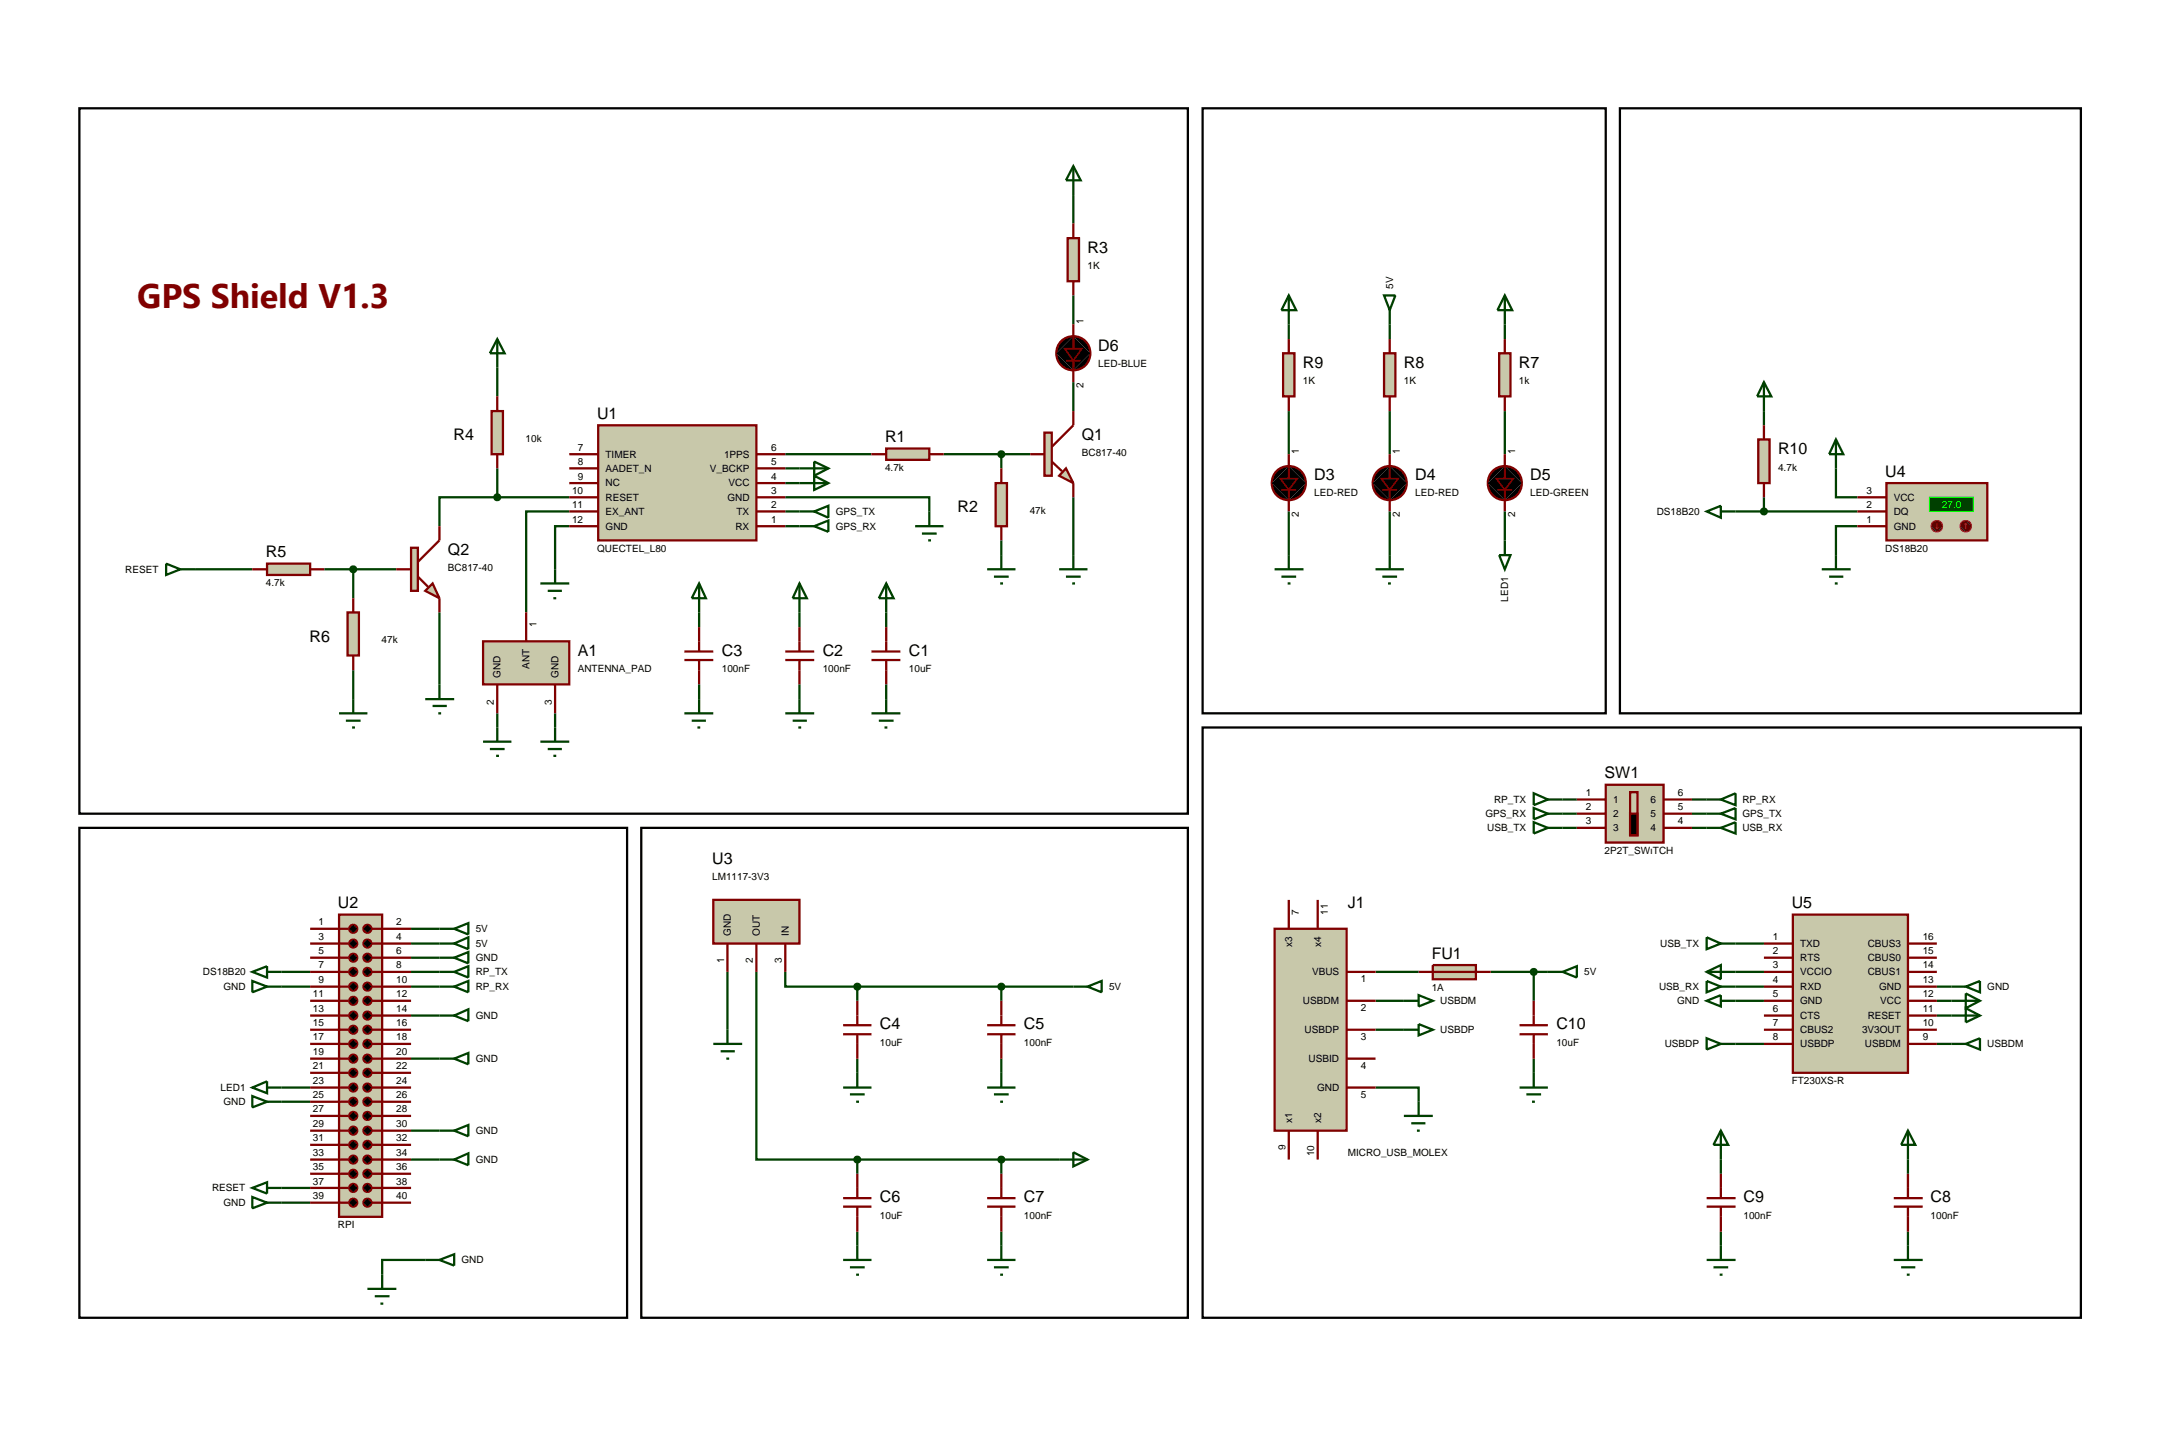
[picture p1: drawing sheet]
<svg xmlns="http://www.w3.org/2000/svg" width="384mm" height="257mm" viewBox="0 0 384 257" stroke-linecap="round" stroke-linejoin="round" font-family="sans-serif">
<g fill="none" stroke="#004000" stroke-width=".4">
<path d="M189.3 34.4v5M189.3 52.1v5.1M227.3 57.2v2.6M245.1 57.2v2.6M265.4 57.2v2.6M87.7 64.8v5.1M189.3 67.4v5.1M227.3 72.5v7.6M245.1 72.5v7.6M265.4 72.5v7.6M311.1 72.5v2.5M87.7 87.7h-10.2v5.1"/>
<path d="M87.7 82.6v5.1M87.7 87.7h12.7M100.4 92.8h-2.5v7.6M100.4 90.2h-7.6v17.8M138.5 87.7h25.4v2.5M138.5 90.2h2.5M138.5 80.1h15.2M138.5 92.8h2.5M138.5 85.2h2.5M138.5 82.6h2.5M166.4 80.1h15.3M176.6 80.1v2.5"/>
<path d="M176.6 95.3v2.6M189.3 87.7v10.2M227.3 90.2v7.7M245.1 90.2v7.7M265.4 90.2v5.1M306.1 90.2h21.5M311.1 87.7v2.5M323.8 82.6v5.1h3.8M327.6 92.8h-3.8v5.1M34.4 100.4h10.1M57.2 100.4h12.7M62.3 100.4v5.1"/>
<path d="M62.3 118.2v5.1M77.5 108v12.7M123.3 108v2.6M141 108v2.6M156.3 108v2.6M87.7 125.8v2.5M97.9 125.8v2.5M123.3 120.7v2.6M141 120.7v2.6M156.3 120.7v2.6M275.6 143.5h2.5M275.6 146h2.5"/>
<path d="M275.6 141h2.5M298.4 143.5h2.6M298.4 146h2.6M298.4 141h2.6M44.5 173l2.6 1-2.6 1zM47.1 174h7.6M49.6 171.4h5.1M72.5 163.8h7.6M72.5 166.4h7.6M72.5 168.9h7.6M72.5 174h5M72.5 179.1h7.6"/>
<path d="M72.5 171.4h5M80.1 163.8l2.5-1v2zM80.1 166.4l2.5-1.1v2.1zM80.1 168.9l2.5-1v2zM80.1 179.1l2.5-1.1v2.1zM128.3 171.4v10.2M133.4 171.4v33.1h17.8M138.5 171.4v2.6h12.7M151.2 174h38.1M151.2 174v2.5M176.6 174v2.5M242.6 171.4h7.6"/>
<path d="M242.6 176.5h5M262.9 171.4h10.1M270.5 171.4v5.1M306.1 166.4h5M306.1 174h5M306.1 171.4h5M306.1 176.5h5M341.6 174h2.6M341.6 179.1h2.6M341.6 176.5h2.6M44.5 191.8l2.6-1.1v2.1zM44.5 193.3l2.6 1-2.6 1z"/>
<path d="M47.1 191.8h7.6M47.1 194.3h7.6M72.5 186.7h7.6M72.5 199.4h7.6M80.1 186.7l2.5-1v2zM80.1 199.4l2.5-1v2zM151.2 186.7v2.5M176.6 186.7v2.5M242.6 191.8h7.6v2.5M242.6 181.6h5M270.5 186.7v2.5M306.1 184.1h5"/>
<path d="M341.6 184.1h2.6M44.5 209.5l2.6-1v2zM44.5 211.1l2.6 1-2.6 1zM47.1 209.5h7.6M47.1 212.1h7.6M72.5 204.5h7.6M80.1 204.5l2.5-1.1v2.1zM151.2 204.5h35.6M151.2 204.5v2.5M151.2 217.2v2.5M176.6 204.5v2.5M176.6 217.2v2.5"/>
<path d="M303.5 204.5v2.5M303.5 217.2v2.5M336.5 204.5v2.5M336.5 217.2v2.5M75 222.2h-7.6v2.6"/>
</g>
<path d="M59.8 161.3h7.6v53.3h-7.6z" fill="#c8c8aa" stroke="#800000" stroke-width=".4"/>
<g fill="none" stroke="#800000" stroke-width=".4">
<path d="M54.7 163.8h6.8M54.7 166.4h6.8M54.7 168.9h6.8M54.7 171.4h6.8M54.7 174h6.8M54.7 176.5h6.8M54.7 179.1h6.8M65.6 163.8h6.9M65.6 166.4h6.9M65.6 168.9h6.9M65.6 171.4h6.9M65.6 174h6.9"/>
<path d="M65.6 176.5h6.9M65.6 179.1h6.9M54.7 181.6h6.8M54.7 184.1h6.8M54.7 186.7h6.8M54.7 189.2h6.8M54.7 191.8h6.8M54.7 194.3h6.8M54.7 196.8h6.8M54.7 199.4h6.8M65.6 181.6h6.9M65.6 184.1h6.9"/>
<path d="M65.6 186.7h6.9M65.6 189.2h6.9M65.6 191.8h6.9M65.6 194.3h6.9M65.6 196.8h6.9M65.6 199.4h6.9M54.7 201.9h6.8M54.7 204.5h6.8M54.7 207h6.8M54.7 209.5h6.8M54.7 212.1h6.8M65.6 201.9h6.9"/>
<path d="M65.6 204.5h6.9M65.6 207h6.9M65.6 209.5h6.9M65.6 212.1h6.9"/>
</g>
<g fill="#000" stroke="#800000" stroke-width=".4">
<path d="M61.8 163.3l.5-.2-.7 .7zM62.3 163.1a.68 .68 0 0 1 .7 .7zM62.3 164.5l.7-.7a.68 .68 0 0 1-.7 .7zM61.6 163.8l.7 .7a.68 .68 0 0 1-.7-.7z"/>
<path d="M61.8 165.9l.5-.2-.7 .7zM62.3 165.7a.68 .68 0 0 1 .7 .7zM62.3 167.1l.7-.7a.68 .68 0 0 1-.7 .7zM61.6 166.4l.7 .7a.68 .68 0 0 1-.7-.7z"/>
<path d="M61.8 168.4l.5-.2-.7 .7zM62.3 168.2a.68 .68 0 0 1 .7 .7zM62.3 169.6l.7-.7a.68 .68 0 0 1-.7 .7zM61.6 168.9l.7 .7a.68 .68 0 0 1-.7-.7z"/>
<path d="M61.8 170.9l.5-.2-.7 .7zM62.3 170.7a.68 .68 0 0 1 .7 .7zM62.3 172.1l.7-.7a.68 .68 0 0 1-.7 .7zM61.6 171.4l.7 .7a.68 .68 0 0 1-.7-.7z"/>
<path d="M61.8 173.5l.5-.2-.7 .7zM62.3 173.3a.68 .68 0 0 1 .7 .7zM63 174a.68 .68 0 0 1-.7 .7zM61.6 174l.7 .7a.68 .68 0 0 1-.7-.7z"/>
<path d="M61.8 176l.5-.2-.7 .7zM62.3 175.8a.68 .68 0 0 1 .7 .7zM62.3 177.2l.7-.7a.68 .68 0 0 1-.7 .7zM61.6 176.5l.7 .7a.68 .68 0 0 1-.7-.7z"/>
<path d="M61.8 178.6l.5-.2-.7 .7zM62.3 178.4a.68 .68 0 0 1 .7 .7zM62.3 179.8l.7-.7a.68 .68 0 0 1-.7 .7zM61.6 179.1l.7 .7a.68 .68 0 0 1-.7-.7z"/>
<path d="M64.3 163.3l.5-.2-.7 .7zM64.8 163.1a.68 .68 0 0 1 .7 .7zM64.8 164.5l.7-.7a.68 .68 0 0 1-.7 .7zM64.1 163.8l.7 .7a.68 .68 0 0 1-.7-.7z"/>
<path d="M64.3 165.9l.5-.2-.7 .7zM64.8 165.7a.68 .68 0 0 1 .7 .7zM64.8 167.1l.7-.7a.68 .68 0 0 1-.7 .7zM64.1 166.4l.7 .7a.68 .68 0 0 1-.7-.7z"/>
<path d="M64.3 168.4l.5-.2-.7 .7zM64.8 168.2a.68 .68 0 0 1 .7 .7zM65.5 168.9a.68 .68 0 0 1-.7 .7zM64.1 168.9l.7 .7a.68 .68 0 0 1-.7-.7z"/>
<path d="M64.3 170.9l.5-.2-.7 .7zM64.8 170.7a.68 .68 0 0 1 .7 .7zM64.8 172.1l.7-.7a.68 .68 0 0 1-.7 .7zM64.1 171.4l.7 .7a.68 .68 0 0 1-.7-.7z"/>
<path d="M64.3 173.5l.5-.2-.7 .7zM64.8 173.3a.68 .68 0 0 1 .7 .7zM65.5 174a.68 .68 0 0 1-.7 .7zM64.1 174l.7 .7a.68 .68 0 0 1-.7-.7z"/>
<path d="M64.3 176l.5-.2-.7 .7zM64.8 175.8a.68 .68 0 0 1 .7 .7zM64.8 177.2l.7-.7a.68 .68 0 0 1-.7 .7zM64.1 176.5l.7 .7a.68 .68 0 0 1-.7-.7z"/>
<path d="M64.3 178.6l.5-.2-.7 .7zM64.8 178.4a.68 .68 0 0 1 .7 .7zM64.8 179.8l.7-.7a.68 .68 0 0 1-.7 .7zM64.1 179.1l.7 .7a.68 .68 0 0 1-.7-.7z"/>
<path d="M61.8 181.1l.5-.2-.7 .7zM62.3 180.9a.68 .68 0 0 1 .7 .7zM62.3 182.3l.7-.7a.68 .68 0 0 1-.7 .7zM61.6 181.6l.7 .7a.68 .68 0 0 1-.7-.7z"/>
<path d="M61.8 183.6l.5-.2-.7 .7zM62.3 183.4a.68 .68 0 0 1 .7 .7zM62.3 184.8l.7-.7a.68 .68 0 0 1-.7 .7zM61.6 184.1l.7 .7a.68 .68 0 0 1-.7-.7z"/>
<path d="M61.8 186.2l.5-.2-.7 .7zM62.3 186a.68 .68 0 0 1 .7 .7zM63 186.7a.68 .68 0 0 1-.7 .7zM61.6 186.7l.7 .7a.68 .68 0 0 1-.7-.7z"/>
<path d="M61.8 188.7l.5-.2-.7 .7zM62.3 188.5a.68 .68 0 0 1 .7 .7zM62.3 189.9l.7-.7a.68 .68 0 0 1-.7 .7zM61.6 189.2l.7 .7a.68 .68 0 0 1-.7-.7z"/>
<path d="M61.8 191.3l.5-.2-.7 .7zM62.3 191.1a.68 .68 0 0 1 .7 .7zM62.3 192.5l.7-.7a.68 .68 0 0 1-.7 .7zM61.6 191.8l.7 .7a.68 .68 0 0 1-.7-.7z"/>
<path d="M61.8 193.8l.5-.2-.7 .7zM62.3 193.6a.68 .68 0 0 1 .7 .7zM62.3 195l.7-.7a.68 .68 0 0 1-.7 .7zM61.6 194.3l.7 .7a.68 .68 0 0 1-.7-.7z"/>
<path d="M61.8 196.3l.5-.2-.7 .7zM62.3 196.1a.68 .68 0 0 1 .7 .7zM62.3 197.5l.7-.7a.68 .68 0 0 1-.7 .7zM61.6 196.8l.7 .7a.68 .68 0 0 1-.7-.7z"/>
<path d="M61.8 198.9l.5-.2-.7 .7zM62.3 198.7a.68 .68 0 0 1 .7 .7zM63 199.4a.68 .68 0 0 1-.7 .7zM61.6 199.4l.7 .7a.68 .68 0 0 1-.7-.7z"/>
<path d="M64.3 181.1l.5-.2-.7 .7zM64.8 180.9a.68 .68 0 0 1 .7 .7zM64.8 182.3l.7-.7a.68 .68 0 0 1-.7 .7zM64.1 181.6l.7 .7a.68 .68 0 0 1-.7-.7z"/>
<path d="M64.3 183.6l.5-.2-.7 .7zM64.8 183.4a.68 .68 0 0 1 .7 .7zM64.8 184.8l.7-.7a.68 .68 0 0 1-.7 .7zM64.1 184.1l.7 .7a.68 .68 0 0 1-.7-.7z"/>
<path d="M64.3 186.2l.5-.2-.7 .7zM64.8 186a.68 .68 0 0 1 .7 .7zM65.5 186.7a.68 .68 0 0 1-.7 .7zM64.1 186.7l.7 .7a.68 .68 0 0 1-.7-.7z"/>
<path d="M64.3 188.7l.5-.2-.7 .7zM64.8 188.5a.68 .68 0 0 1 .7 .7zM64.8 189.9l.7-.7a.68 .68 0 0 1-.7 .7zM64.1 189.2l.7 .7a.68 .68 0 0 1-.7-.7z"/>
<path d="M64.3 191.3l.5-.2-.7 .7zM64.8 191.1a.68 .68 0 0 1 .7 .7zM64.8 192.5l.7-.7a.68 .68 0 0 1-.7 .7zM64.1 191.8l.7 .7a.68 .68 0 0 1-.7-.7z"/>
<path d="M64.3 193.8l.5-.2-.7 .7zM64.8 193.6a.68 .68 0 0 1 .7 .7zM65.5 194.3a.68 .68 0 0 1-.7 .7zM64.1 194.3l.7 .7a.68 .68 0 0 1-.7-.7z"/>
<path d="M64.3 196.3l.5-.2-.7 .7zM64.8 196.1a.68 .68 0 0 1 .7 .7zM64.8 197.5l.7-.7a.68 .68 0 0 1-.7 .7zM64.1 196.8l.7 .7a.68 .68 0 0 1-.7-.7z"/>
<path d="M64.3 198.9l.5-.2-.7 .7zM64.8 198.7a.68 .68 0 0 1 .7 .7zM65.5 199.4a.68 .68 0 0 1-.7 .7zM64.1 199.4l.7 .7a.68 .68 0 0 1-.7-.7z"/>
<path d="M61.8 201.4l.5-.2-.7 .7zM62.3 201.2a.68 .68 0 0 1 .7 .7zM62.3 202.6l.7-.7a.68 .68 0 0 1-.7 .7zM61.6 201.9l.7 .7a.68 .68 0 0 1-.7-.7z"/>
<path d="M61.8 204l.5-.2-.7 .7zM62.3 203.8a.68 .68 0 0 1 .7 .7zM62.3 205.2l.7-.7a.68 .68 0 0 1-.7 .7zM61.6 204.5l.7 .7a.68 .68 0 0 1-.7-.7z"/>
<path d="M61.8 206.5l.5-.2-.7 .7zM62.3 206.3a.68 .68 0 0 1 .7 .7zM62.3 207.7l.7-.7a.68 .68 0 0 1-.7 .7zM61.6 207l.7 .7a.68 .68 0 0 1-.7-.7z"/>
<path d="M61.8 209l.5-.2-.7 .7zM62.3 208.8a.68 .68 0 0 1 .7 .7zM62.3 210.2l.7-.7a.68 .68 0 0 1-.7 .7zM61.6 209.5l.7 .7a.68 .68 0 0 1-.7-.7z"/>
<path d="M61.8 211.6l.5-.2-.7 .7zM62.3 211.4a.68 .68 0 0 1 .7 .7zM63 212.1a.68 .68 0 0 1-.7 .7zM61.6 212.1l.7 .7a.68 .68 0 0 1-.7-.7z"/>
<path d="M64.3 201.4l.5-.2-.7 .7zM64.8 201.2a.68 .68 0 0 1 .7 .7zM64.8 202.6l.7-.7a.68 .68 0 0 1-.7 .7zM64.1 201.9l.7 .7a.68 .68 0 0 1-.7-.7z"/>
<path d="M64.3 204l.5-.2-.7 .7zM64.8 203.8a.68 .68 0 0 1 .7 .7zM64.8 205.2l.7-.7a.68 .68 0 0 1-.7 .7zM64.1 204.5l.7 .7a.68 .68 0 0 1-.7-.7z"/>
<path d="M64.3 206.5l.5-.2-.7 .7zM64.8 206.3a.68 .68 0 0 1 .7 .7zM65.5 207a.68 .68 0 0 1-.7 .7zM64.1 207l.7 .7a.68 .68 0 0 1-.7-.7z"/>
<path d="M64.3 209l.5-.2-.7 .7zM64.8 208.8a.68 .68 0 0 1 .7 .7zM64.8 210.2l.7-.7a.68 .68 0 0 1-.7 .7zM64.1 209.5l.7 .7a.68 .68 0 0 1-.7-.7z"/>
<path d="M64.3 211.6l.5-.2-.7 .7zM64.8 211.4a.68 .68 0 0 1 .7 .7zM65.5 212.1a.68 .68 0 0 1-.7 .7zM64.1 212.1l.7 .7a.68 .68 0 0 1-.7-.7z"/>
</g>
<g fill="#000">
<path d="M62.3 163.1l.7 .7-.7 .7-.7-.7zM62.3 165.7l.7 .7-.7 .7-.7-.7zM62.3 168.2l.7 .7-.7 .7-.7-.7zM62.3 170.7l.7 .7-.7 .7-.7-.7zM61.6 174l.7-.7 .7 .7-.7 .7zM61.6 176.5l.7-.7 .7 .7-.7 .7zM62.3 178.4l.7 .7-.7 .7-.7-.7zM64.8 163.1l.7 .7-.7 .7-.7-.7zM64.8 165.7l.7 .7-.7 .7-.7-.7zM64.8 168.2l.7 .7-.7 .7-.7-.7zM64.8 170.7l.7 .7-.7 .7-.7-.7zM64.8 173.3l.7 .7-.7 .7-.7-.7z"/>
<path d="M64.8 175.8l.7 .7-.7 .7-.7-.7zM64.8 178.4l.7 .7-.7 .7-.7-.7zM62.3 180.9l.7 .7-.7 .7-.7-.7zM62.3 183.4l.7 .7-.7 .7-.7-.7zM61.6 186.7l.7-.7 .7 .7-.7 .7zM61.6 189.2l.7-.7 .7 .7-.7 .7zM62.3 191.1l.7 .7-.7 .7-.7-.7zM62.3 193.6l.7 .7-.7 .7-.7-.7zM61.6 196.8l.7-.7 .7 .7-.7 .7zM61.6 199.4l.7-.7 .7 .7-.7 .7zM64.8 180.9l.7 .7-.7 .7-.7-.7zM64.8 183.4l.7 .7-.7 .7-.7-.7z"/>
<path d="M64.8 186l.7 .7-.7 .7-.7-.7zM64.8 188.5l.7 .7-.7 .7-.7-.7zM64.8 191.1l.7 .7-.7 .7-.7-.7zM64.8 193.6l.7 .7-.7 .7-.7-.7zM64.8 196.1l.7 .7-.7 .7-.7-.7zM64.8 198.7l.7 .7-.7 .7-.7-.7zM61.6 201.9l.7-.7 .7 .7-.7 .7zM61.6 204.5l.7-.7 .7 .7-.7 .7zM62.3 206.3l.7 .7-.7 .7-.7-.7zM61.6 209.5l.7-.7 .7 .7-.7 .7zM61.6 212.1l.7-.7 .7 .7-.7 .7zM64.8 201.2l.7 .7-.7 .7-.7-.7z"/>
<path d="M64.8 203.8l.7 .7-.7 .7-.7-.7zM64.8 206.3l.7 .7-.7 .7-.7-.7zM64.8 208.8l.7 .7-.7 .7-.7-.7zM64.8 211.4l.7 .7-.7 .7-.7-.7z"/>
</g>
<path d="M14 146h96.6v86.4h-96.6z" fill="none" stroke="#000" stroke-width=".4"/>
<path d="M77.5 171.4h2.6M77.5 174h2.6M80.1 171.4l2.5-1v2zM80.1 174l2.5-1v2z" fill="none" stroke="#004000" stroke-width=".4"/>
<path d="M125.8 158.7h15.2v7.7h-15.2z" fill="#c8c8aa" stroke="#800000" stroke-width=".4"/>
<path d="M128.3 166.4v5M133.4 166.4v5M138.5 166.4v5M176.6 176.5v4.3M174.1 180.8h5M174.1 182.4h5M176.6 182.4v4.3" fill="none" stroke="#800000" stroke-width=".4"/>
<g fill="none" stroke="#004000" stroke-width=".4">
<path d="M125.8 184.1h5.1M127.1 185.4h2.5M128.1 186.7h.5M128.3 181.6v2.5M148.7 191.8h5M149.9 193h2.6M151 194.3h.5M151.2 189.2v2.6M174.1 191.8h5M175.3 193h2.6M176.4 194.3h.5M176.6 189.2v2.6"/>
<path d="M151.2 219.7v2.5M176.6 219.7v2.5M148.7 222.2h5M149.9 223.5h2.6M151 224.8h.5M174.1 222.2h5M175.3 223.5h2.6M176.4 224.8h.5"/>
</g>
<path d="M14 19.1h195.5v124.4h-195.5zM113.1 146h96.4v86.4h-96.4z" fill="none" stroke="#000" stroke-width=".4"/>
<path d="M332.7 85.2h17.8v10.1h-17.8z" fill="#c8c8aa" stroke="#800000" stroke-width=".4"/>
<path d="M340.3 87.7h7.7v2.5h-7.7z" fill="#004000" stroke="#0f0" stroke-width=".2"/>
<path d="M327.6 90.2h5.1M327.6 87.7h5.1M327.6 92.8h5.1" fill="none" stroke="#800000" stroke-width=".4"/>
<path d="M346 92.1l.7-.3-1 1zM346.7 91.8a.94 .94 0 0 1 1 1zM347.7 92.8a.94 .94 0 0 1-1 1zM345.7 92.8l1 1a.94 .94 0 0 1-1-1z" fill="#400000" stroke="#f00" stroke-width=".2"/>
<path d="M346.7 91.8l1 1-1 1-1-1z" fill="#400000"/>
<path d="M346.7 92.3l-.3 .2M346.7 92.3l.2 .2M346.7 92.3v1" fill="none" stroke="#f00" stroke-width=".2"/>
<path d="M340.9 92.1l.7-.3-1 1zM341.6 91.8a.94 .94 0 0 1 1 1zM341.6 93.8l1-1a.94 .94 0 0 1-1 1zM340.6 92.8l1 1a.94 .94 0 0 1-1-1z" fill="#400000" stroke="#f00" stroke-width=".2"/>
<path d="M340.6 92.8l1-1 1 1-1 1z" fill="#400000"/>
<path d="M341.4 93l.2 .3M341.6 92.3v1M341.9 93l-.3 .3" fill="none" stroke="#f00" stroke-width=".2"/>
<path d="M224.9 83.3a2.97 2.97 0 0 1 2.4-1.1l-3 3 .1-.7zM227.3 82.2a2.95 2.95 0 0 1 3 3zM230.3 85.2a2.95 2.95 0 0 1-3 3zM224.3 85.2l3 3a2.95 2.95 0 0 1-3-3z" fill="#000" stroke="#800000" stroke-width=".4"/>
<path d="M224.3 85.2l3-3 3 3-3 3z" fill="#000"/>
<path d="M226 86.4h2.6" fill="none" stroke="#800000" stroke-width=".3"/>
<path d="M227.3 80.1v4.3M227.3 86.4v3.8" fill="none" stroke="#800000" stroke-width=".4"/>
<path d="M225.8 84.4h3l-1.5 2z" fill="#000" stroke="#800000" stroke-width=".3"/>
<path d="M226.3 62.3h2v7.6h-2z" fill="#c8c8aa" stroke="#800000" stroke-width=".4"/>
<path d="M227.3 59.8v2.5M227.3 69.9v2.6M245.1 80.1v4.3M245.1 86.4v3.8" fill="none" stroke="#800000" stroke-width=".4"/>
<path d="M243.2 82.8l1.2-.5 .7-.1-3 3a2.97 2.97 0 0 1 1.1-2.4zM245.1 82.2a2.95 2.95 0 0 1 3 3zM245.1 88.2l3-3a2.95 2.95 0 0 1-3 3zM242.1 85.2l3 3a2.95 2.95 0 0 1-3-3z" fill="#000" stroke="#800000" stroke-width=".4"/>
<path d="M245.1 82.2l3 3-3 3-3-3z" fill="#000"/>
<path d="M243.8 86.4h2.6" fill="none" stroke="#800000" stroke-width=".3"/>
<path d="M243.6 84.4h3l-1.5 2z" fill="#000" stroke="#800000" stroke-width=".3"/>
<path d="M244.1 62.3h2v7.6h-2z" fill="#c8c8aa" stroke="#800000" stroke-width=".4"/>
<path d="M245.1 59.8v2.5M245.1 69.9v2.6M265.4 80.1v4.3M265.4 86.4v3.8" fill="none" stroke="#800000" stroke-width=".4"/>
<path d="M263 83.3a2.97 2.97 0 0 1 2.4-1.1l-3 3 .1-.7zM265.4 82.2a2.95 2.95 0 0 1 3 3zM268.4 85.2a2.95 2.95 0 0 1-3 3zM262.4 85.2l3 3a2.95 2.95 0 0 1-3-3z" fill="#000" stroke="#800000" stroke-width=".4"/>
<path d="M262.4 85.2l3-3 3 3-3 3z" fill="#000"/>
<path d="M264.1 86.4h2.6" fill="none" stroke="#800000" stroke-width=".3"/>
<path d="M263.9 84.4h3l-1.5 2z" fill="#000" stroke="#800000" stroke-width=".3"/>
<path d="M264.4 62.3h2v7.6h-2z" fill="#c8c8aa" stroke="#800000" stroke-width=".4"/>
<path d="M265.4 59.8v2.5M265.4 69.9v2.6" fill="none" stroke="#800000" stroke-width=".4"/>
<g fill="none" stroke="#004000" stroke-width=".4">
<path d="M244.1 52.1h2l-1 2.6zM245.1 54.7v2.5M227.3 97.9v2.5M245.1 97.9v2.5M264.4 97.9h2l-1 2.5zM265.4 95.3v2.6M323.8 97.9v2.5M224.8 100.4h5.1M226 101.7h2.6M227.1 102.9h.5M242.6 100.4h5M243.8 101.7h2.6"/>
<path d="M244.8 102.9h.5M321.3 100.4h5.1M322.6 101.7h2.5M323.6 102.9h.5"/>
</g>
<path d="M212.1 19.1h71.1v106.7h-71.1z" fill="none" stroke="#000" stroke-width=".4"/>
<path d="M310.1 77.5h2v7.7h-2z" fill="#c8c8aa" stroke="#800000" stroke-width=".4"/>
<path d="M311.1 75v2.5M311.1 85.2v2.5" fill="none" stroke="#800000" stroke-width=".4"/>
<path d="M301 90.2l2.5-1v2.1zM303.5 90.2h2.6M44.5 171.4l2.6-1v2zM47.1 171.4h2.5" fill="none" stroke="#004000" stroke-width=".4"/>
<path d="M310.7 89.9l.4-.2-.5 .5zM311.1 89.7l.3 .1 .2 .4zM311.1 90.7l.5-.5-.2 .4zM310.6 90.2l.5 .5-.4-.2z" fill="#004000" stroke="#004000" stroke-width=".4"/>
<path d="M311.1 89.7l.5 .5-.5 .5-.5-.5z" fill="#004000"/>
<path d="M285.7 19.1h81.3v106.7h-81.3z" fill="none" stroke="#000" stroke-width=".4"/>
<path d="M151.2 176.5v4.3M148.7 180.8h5M148.7 182.4h5M151.2 182.4v4.3M148.7 211.3h5M148.7 212.8h5M151.2 207v4.3M151.2 212.8v4.4M174.1 211.3h5M174.1 212.8h5M176.6 207v4.3M176.6 212.8v4.4" fill="none" stroke="#800000" stroke-width=".4"/>
<path d="M150.9 173.6l.3-.1-.5 .5zM151.2 173.5l.3 .1 .2 .4zM151.2 174.5l.5-.5-.2 .4zM150.7 174l.5 .5-.4-.2z" fill="#004000" stroke="#004000" stroke-width=".4"/>
<path d="M151.2 173.5l.5 .5-.5 .5-.5-.5z" fill="#004000"/>
<path d="M150.9 204.1l.3-.1-.5 .5zM151.2 204l.3 .1 .2 .4zM151.2 205l.5-.5-.2 .4zM150.7 204.5l.5 .5-.3-.1z" fill="#004000" stroke="#004000" stroke-width=".4"/>
<path d="M151.2 204l.5 .5-.5 .5-.5-.5z" fill="#004000"/>
<path d="M105.5 75h27.9v20.3h-27.9z" fill="#c8c8aa" stroke="#800000" stroke-width=".4"/>
<path d="M100.4 80.1h5.1M100.4 82.6h5.1M100.4 85.2h5.1M100.4 87.7h5.1M100.4 90.2h5.1M100.4 92.8h5.1M133.4 80.1h5.1M133.4 82.6h5.1M133.4 85.2h5.1M133.4 87.7h5.1M133.4 90.2h5.1M133.4 92.8h5.1" fill="none" stroke="#800000" stroke-width=".4"/>
<path d="M86.7 72.5h2v7.6h-2z" fill="#c8c8aa" stroke="#800000" stroke-width=".4"/>
<g fill="none" stroke="#800000" stroke-width=".4">
<path d="M87.7 69.9v2.6M87.7 80.1v2.5M120.7 114.9h5.1M120.7 116.4h5.1M123.3 110.6v4.3M123.3 116.4v4.3M138.5 114.9h5.1M138.5 116.4h5.1M141 110.6v4.3M141 116.4v4.3M153.7 114.9h5.1M153.7 116.4h5.1"/>
<path d="M156.3 110.6v4.3M156.3 116.4v4.3"/>
</g>
<path d="M29.3 99.4l2.5 1-2.5 1zM31.8 100.4h2.6" fill="none" stroke="#004000" stroke-width=".4"/>
<g fill="#c8c8aa" stroke="#800000" stroke-width=".4">
<path d="M75 104.2l1.3-1.3 1.2 2.6z"/>
<path d="M72.5 96.6h1.2v7.6h-1.2z"/>
</g>
<path d="M77.5 92.8v2.5l-3.8 3.8M69.9 100.4h2.6M73.7 101.7l1.8 1.8M77.5 105.5v2.5" fill="none" stroke="#800000" stroke-width=".4"/>
<path d="M87.3 87.4l.4-.2-.5 .5zM87.7 87.2l.3 .1 .2 .4zM88.2 87.7l-.1 .3-.4 .2zM87.2 87.7l.5 .5-.4-.2z" fill="#004000" stroke="#004000" stroke-width=".4"/>
<path d="M87.2 87.7l.5-.5 .5 .5-.5 .5z" fill="#004000"/>
<path d="M47.1 99.4h7.6v2h-7.6z" fill="#c8c8aa" stroke="#800000" stroke-width=".4"/>
<path d="M44.5 100.4h2.6M54.7 100.4h2.5" fill="none" stroke="#800000" stroke-width=".4"/>
<path d="M61.3 108h2v7.6h-2z" fill="#c8c8aa" stroke="#800000" stroke-width=".4"/>
<path d="M62.3 105.5v2.5M62.3 115.6v2.6" fill="none" stroke="#800000" stroke-width=".4"/>
<path d="M59.8 125.8h5M61 127.1h2.6M62.1 128.3h.5M62.3 123.3v2.5" fill="none" stroke="#004000" stroke-width=".4"/>
<g fill="#c8c8aa" stroke="#800000" stroke-width=".4">
<path d="M188 82.6l1.3 2.6-2.5-1.3z"/>
<path d="M184.2 76.3h1.3v7.6h-1.3z"/>
</g>
<path d="M189.3 72.5v2.5l-3.8 3.8M181.7 80.1h2.5M185.5 81.4l1.8 1.7M189.3 85.2v2.5" fill="none" stroke="#800000" stroke-width=".4"/>
<path d="M156.3 79.1h7.6v2h-7.6z" fill="#c8c8aa" stroke="#800000" stroke-width=".4"/>
<path d="M153.7 80.1h2.6M163.9 80.1h2.5" fill="none" stroke="#800000" stroke-width=".4"/>
<path d="M175.6 85.2h2v7.6h-2z" fill="#c8c8aa" stroke="#800000" stroke-width=".4"/>
<path d="M189.3 57.2v4.3M189.3 63.6v3.8M176.6 82.6v2.6M176.6 92.8v2.5" fill="none" stroke="#800000" stroke-width=".4"/>
<path d="M176.6 97.9v2.5M174.1 100.4h5M175.3 101.7h2.6M176.4 102.9h.5" fill="none" stroke="#004000" stroke-width=".4"/>
<path d="M186.9 60.4a2.97 2.97 0 0 1 2.4-1.1l-3 3 .1-.7zM189.3 59.3a2.95 2.95 0 0 1 3 3zM192.3 62.3a2.95 2.95 0 0 1-3 3zM186.3 62.3l3 3a2.95 2.95 0 0 1-3-3z" fill="#000" stroke="#800000" stroke-width=".4"/>
<path d="M186.3 62.3l3-3 3 3-3 3z" fill="#000"/>
<path d="M188 63.6h2.6" fill="none" stroke="#800000" stroke-width=".3"/>
<path d="M187.8 61.5h3l-1.5 2.1z" fill="#000" stroke="#800000" stroke-width=".3"/>
<path d="M188.3 42h2v7.6h-2z" fill="#c8c8aa" stroke="#800000" stroke-width=".4"/>
<path d="M189.3 39.4v2.6M189.3 49.6v2.5" fill="none" stroke="#800000" stroke-width=".4"/>
<path d="M141 92.8h2.6M141 90.2h2.6M143.6 92.8l2.5-1v2zM143.6 90.2l2.5-1v2.1zM95.3 102.9h5.1M96.6 104.2h2.5M97.6 105.5h.5M97.9 100.4v2.5" fill="none" stroke="#004000" stroke-width=".4"/>
<path d="M85.2 113.1h15.2v7.6h-15.2z" fill="#c8c8aa" stroke="#800000" stroke-width=".4"/>
<path d="M92.8 108v5.1M87.7 120.7v5.1M97.9 120.7v5.1" fill="none" stroke="#800000" stroke-width=".4"/>
<path d="M85.2 130.8h5M86.4 132.1h2.6M87.5 133.3h.5M87.7 128.3v2.5M189.3 174h2.5M191.8 174l2.5-1v2z" fill="none" stroke="#004000" stroke-width=".4"/>
<path d="M176.3 173.6l.3-.1-.5 .5zM176.6 173.5l.3 .1 .2 .4zM176.6 174.5l.5-.5-.2 .4zM176.1 174l.5 .5-.4-.2z" fill="#004000" stroke="#004000" stroke-width=".4"/>
<path d="M176.6 173.5l.5 .5-.5 .5-.5-.5z" fill="#004000"/>
<path d="M186.8 204.5h5M189.3 203.2l2.5 1.3-2.5 1.2z" fill="none" stroke="#004000" stroke-width=".4"/>
<path d="M176.3 204.1l.3-.1-.5 .5zM176.6 204l.3 .1 .2 .4zM176.6 205l.5-.5-.2 .4zM176.1 204.5l.5 .5-.3-.1z" fill="#004000" stroke="#004000" stroke-width=".4"/>
<path d="M176.6 204l.5 .5-.5 .5-.5-.5z" fill="#004000"/>
<g fill="none" stroke="#004000" stroke-width=".4">
<path d="M87.7 59.8l1.3 2.5h-2.6zM87.7 59.8v5M141 85.2h5.1M143.6 83.9l2.5 1.3-2.5 1.2zM161.4 92.8h5M162.6 94.1h2.6M163.7 95.3h.5M163.9 90.2v2.6M123.3 102.9l1.2 2.6h-2.5zM123.3 102.9v5.1M141 102.9l1.3 2.6h-2.5zM141 102.9v5.1"/>
<path d="M156.3 102.9l1.3 2.6h-2.6zM156.3 102.9v5.1M95.3 130.8h5.1M96.6 132.1h2.5M97.6 133.3h.5M97.9 128.3v2.5M120.7 125.8h5.1M122 127.1h2.5M123 128.3h.5M123.3 123.3v2.5M138.5 125.8h5.1M139.8 127.1h2.5"/>
<path d="M140.8 128.3h.5M141 123.3v2.5M153.7 125.8h5.1M155 127.1h2.6M156 128.3h.5M156.3 123.3v2.5"/>
</g>
<path d="M61.9 100.1l.4-.2-.5 .5zM62.3 99.9l.3 .1 .2 .4zM62.8 100.4l-.1 .3-.4 .2zM61.8 100.4l.5 .5-.4-.2z" fill="#004000" stroke="#004000" stroke-width=".4"/>
<path d="M61.8 100.4l.5-.5 .5 .5-.5 .5z" fill="#004000"/>
<path d="M75 123.3h5.1M76.3 124.5h2.5M77.3 125.8h.5M77.5 120.7v2.6" fill="none" stroke="#004000" stroke-width=".4"/>
<path d="M176.3 79.7l.3-.1-.5 .5zM176.6 79.6l.3 .1 .2 .4zM176.6 80.6l.5-.5-.2 .4zM176.1 80.1l.5 .5-.4-.2z" fill="#004000" stroke="#004000" stroke-width=".4"/>
<path d="M176.1 80.1l.5-.5 .5 .5-.5 .5z" fill="#004000"/>
<g fill="none" stroke="#004000" stroke-width=".4">
<path d="M189.3 29.3l1.3 2.5h-2.6zM189.3 29.3v5.1M189.3 97.9v2.5M186.8 100.4h5M188 101.7h2.6M189.1 102.9h.5M247.6 176.5h2.6M250.2 175.5l2.5 1-2.5 1zM301 176.5l2.5-1v2zM301 171.4l2.5-1.2v2.5zM301 171.4h5.1M303.5 176.5h2.6"/>
<path d="M344.2 179.1h5M346.7 177.8l2.5 1.3-2.5 1.2zM247.6 196.8h5.1M247.6 181.6h2.6M248.9 198.1h2.5M249.9 199.4h.5M250.2 180.6l2.5 1-2.5 1zM250.2 194.3v2.5M301 183.1l2.5 1-2.5 1zM303.5 184.1h2.6M344.2 184.1h2.5M346.7 184.1l2.5-1v2z"/>
<path d="M336.5 219.7v2.5M334 222.2h5.1M335.3 223.5h2.5M336.3 224.8h.5"/>
</g>
<path d="M334 211.3h5.1M334 212.8h5.1M336.5 207v4.3M336.5 212.8v4.4" fill="none" stroke="#800000" stroke-width=".4"/>
<path d="M224.8 163.8h12.7v35.6h-12.7z" fill="#c8c8aa" stroke="#800000" stroke-width=".4"/>
<g fill="none" stroke="#800000" stroke-width=".4">
<path d="M227.3 158.7v5.1M232.4 158.7v5.1M237.5 176.5h5.1M237.5 171.4h5.1M227.3 199.4v5.1M232.4 199.4v5.1M237.5 191.8h5.1M237.5 186.7h5.1M237.5 181.6h5.1M301 211.3h5.1M301 212.8h5.1M303.5 207v4.3"/>
<path d="M303.5 212.8v4.4"/>
</g>
<path d="M212.1 128.3h154.9v104.1h-154.9z" fill="none" stroke="#000" stroke-width=".4"/>
<path d="M273 171.4h2.6M275.6 171.4l2.5-1v2zM301 165.3l2.5 1.1-2.5 1zM301 173l2.5 1-2.5 1zM303.5 166.4h2.6M303.5 174h2.6M303.5 199.4l1.3 2.5h-2.6zM303.5 199.4v5.1M303.5 219.7v2.5M301 222.2h5.1M302.2 223.5h2.6M303.3 224.8h.5" fill="none" stroke="#004000" stroke-width=".4"/>
<path d="M316.2 161.3h20.3v27.9h-20.3z" fill="#c8c8aa" stroke="#800000" stroke-width=".4"/>
<g fill="none" stroke="#800000" stroke-width=".4">
<path d="M311.1 166.4h5.1M311.1 168.9h5.1M311.1 171.4h5.1M311.1 174h5.1M311.1 176.5h5.1M311.1 179.1h5.1M336.5 166.4h5.1M336.5 168.9h5.1M336.5 171.4h5.1M336.5 174h5.1M336.5 176.5h5.1M336.5 179.1h5.1"/>
<path d="M311.1 181.6h5.1M311.1 184.1h5.1M336.5 181.6h5.1M336.5 184.1h5.1"/>
</g>
<path d="M344.2 176.5h5M346.7 175.2l2.5 1.3-2.5 1.3zM336.5 199.4l1.3 2.5h-2.5zM336.5 199.4v5.1" fill="none" stroke="#004000" stroke-width=".4"/>
<path d="M252.7 170.2h7.6v2.5h-7.6z" fill="#c8c8aa" stroke="#800000" stroke-width=".4"/>
<path d="M250.2 171.4h12.7M270.5 176.5v4.3M268 180.8h5M268 182.4h5M270.5 182.4v4.3" fill="none" stroke="#800000" stroke-width=".4"/>
<g fill="none" stroke="#004000" stroke-width=".4">
<path d="M227.3 52.1l1.3 2.6h-2.6zM227.3 52.1v5.1M265.4 52.1l1.3 2.6h-2.6zM265.4 52.1v5.1M311.1 67.4l1.3 2.5h-2.5zM311.1 67.4v5.1M323.8 77.5l1.3 2.6h-2.5zM323.8 77.5v5.1M141 82.6h5.1M143.6 81.4l2.5 1.2-2.5 1.3zM344.2 174h2.5M346.7 174l2.5-1v2z"/>
<path d="M64.8 227.3h5.1M66.1 228.6h2.6M67.1 229.9h.5M67.4 224.8v2.5M75 222.2h2.5M77.5 222.2l2.6-1v2z"/>
</g>
<path d="M270.1 171.1l.4-.2-.5 .5zM270.5 170.9l.3 .1 .2 .4zM271 171.4l-.1 .3-.4 .2zM270 171.4l.5 .5-.4-.2z" fill="#004000" stroke="#004000" stroke-width=".4"/>
<path d="M270 171.4l.5-.5 .5 .5-.5 .5z" fill="#004000"/>
<path d="M268 191.8h5M269.2 193h2.6M270.2 194.3h.5M270.5 189.2v2.6" fill="none" stroke="#004000" stroke-width=".4"/>
<path d="M283.2 138.4h10.2v10.2h-10.2z" fill="#c8c8aa" stroke="#800000" stroke-width=".4"/>
<path d="M287.5 139.7h1.3v7.6h-1.3zM278.1 141h5.1M278.1 143.5h5.1M278.1 146h5.1M293.4 141h5M293.4 143.5h5M293.4 146h5" fill="none" stroke="#800000" stroke-width=".4"/>
<path d="M287.5 143.5h1.3v3.8h-1.3z" fill="#000" stroke="#800000" stroke-width=".4"/>
<path d="M270.5 139.9l2.5 1.1-2.5 1zM270.5 142.5l2.5 1-2.5 1zM270.5 145l2.5 1-2.5 1zM273 143.5h2.6M273 146h2.6M273 141h2.6M301 143.5h2.5M301 146h2.5M301 141h2.5M303.5 143.5l2.6-1v2zM303.5 146l2.6-1v2zM303.5 141l2.6-1.1v2.1z" fill="none" stroke="#004000" stroke-width=".4"/>
<text font-size="6" fill="#800000" x="24.2" y="54.4">GPS Shield V1.3</text>
<g font-size="2.8">
<text x="191.8" y="44.6">R3</text>
<text x="193.7" y="61.9">D6</text>
<text x="229.8" y="64.9">R9</text>
<text x="247.6" y="64.9">R8</text>
<text x="267.9" y="64.9">R7</text>
<text x="80" y="77.6">R4</text>
<text x="105.3" y="73.9">U1</text>
<text x="156.1" y="78">R1</text>
<text x="190.8" y="77.6">Q1</text>
<text x="313.6" y="80.1">R10</text>
<text x="231.8" y="84.7">D3</text>
<text x="249.6" y="84.7">D4</text>
<text x="269.9" y="84.7">D5</text>
<text x="332.5" y="84.1">U4</text>
<text x="168.9" y="90.3">R2</text>
<text x="46.9" y="98.3">R5</text>
<text x="79" y="97.9">Q2</text>
<text x="54.6" y="113.2">R6</text>
<text x="101.9" y="115.7">A1</text>
<text x="127.3" y="115.7">C3</text>
<text x="145.1" y="115.7">C2</text>
<text x="160.3" y="115.7">C1</text>
<text x="283" y="137.3">SW1</text>
<text x="125.6" y="152.4">U3</text>
<text x="59.6" y="160.2">U2</text>
<text x="237.7" y="160.2">J1</text>
<text x="316" y="160.2">U5</text>
<text x="252.5" y="169.1">FU1</text>
<text x="155.2" y="181.6">C4</text>
<text x="180.6" y="181.6">C5</text>
<text x="274.5" y="181.6">C10</text>
<text x="155.2" y="212.1">C6</text>
<text x="180.6" y="212.1">C7</text>
<text x="307.5" y="212.1">C9</text>
<text x="340.5" y="212.1">C8</text>
</g>
<g font-size="1.8">
<text x="191.8" y="47.4">1K</text>
<text x="245.7" y="50.9" transform="rotate(-90 245.7 50.9)">5V</text>
<text x="191.1" y="57.2" transform="rotate(-90 191.1 57.2)">1</text>
<text x="193.7" y="64.7">LED-BLUE</text>
<text x="191.1" y="68.4" transform="rotate(-90 191.1 68.4)">2</text>
<text x="229.8" y="67.7">1K</text>
<text x="247.6" y="67.7">1K</text>
<text x="267.9" y="67.7">1k</text>
<text x="92.7" y="77.9">10k</text>
<text x="101.9" y="79.5">7</text>
<text x="101.9" y="82">8</text>
<text x="106.8" y="80.7">TIMER</text>
<text x="106.8" y="83.2">AADET_N</text>
<text x="125.2" y="83.2">V_BCKP</text>
<text x="127.7" y="80.7">1PPS</text>
<text x="136" y="79.5">6</text>
<text x="136" y="82">5</text>
<text x="156.1" y="83.1">4.7k</text>
<text x="190.8" y="80.4">BC817-40</text>
<text x="229.1" y="80.1" transform="rotate(-90 229.1 80.1)">1</text>
<text x="246.9" y="80.1" transform="rotate(-90 246.9 80.1)">1</text>
<text x="267.2" y="80.1" transform="rotate(-90 267.2 80.1)">1</text>
<text x="313.6" y="83">4.7k</text>
<text x="100.9" y="87.1">10</text>
<text x="100.9" y="89.6">11</text>
<text x="101.9" y="84.6">9</text>
<text x="106.8" y="85.8">NC</text>
<text x="106.8" y="88.3">RESET</text>
<text x="128.3" y="88.3">GND</text>
<text x="128.5" y="85.8">VCC</text>
<text x="136" y="84.6">4</text>
<text x="136" y="87.1">3</text>
<text x="136" y="89.6">2</text>
<text x="231.8" y="87.5">LED-RED</text>
<text x="249.6" y="87.5">LED-RED</text>
<text x="269.9" y="87.5">LED-GREEN</text>
<text x="329.2" y="89.6">2</text>
<text x="329.2" y="87.1">3</text>
<text x="334" y="88.3">VCC</text>
<text x="100.9" y="92.2">12</text>
<text x="106.8" y="90.8">EX_ANT</text>
<text x="106.8" y="93.4">GND</text>
<text x="129.7" y="93.4">RX</text>
<text x="129.9" y="90.8">TX</text>
<text x="136" y="92.2">1</text>
<text x="147.4" y="93.4">GPS_RX</text>
<text x="147.4" y="90.8">GPS_TX</text>
<text x="181.6" y="90.6">47k</text>
<text x="229.1" y="91.2" transform="rotate(-90 229.1 91.2)">2</text>
<text x="246.9" y="91.2" transform="rotate(-90 246.9 91.2)">2</text>
<text x="267.2" y="91.2" transform="rotate(-90 267.2 91.2)">2</text>
<text x="292.2" y="90.8">DS18B20</text>
<text x="329.2" y="92.2">1</text>
<text x="334" y="90.8">DQ</text>
<text x="334" y="93.4">GND</text>
<text x="22.1" y="101">RESET</text>
<text x="79" y="100.7">BC817-40</text>
<text x="105.3" y="97.3">QUECTEL_L80</text>
<text x="332.5" y="97.3">DS18B20</text>
<text x="46.9" y="103.4">4.7k</text>
<text x="266" y="106.1" transform="rotate(-90 266 106.1)">LED1</text>
<text x="67.3" y="113.4">47k</text>
<text x="94.6" y="110.6" transform="rotate(-90 94.6 110.6)">1</text>
<text x="88.3" y="119.5" transform="rotate(-90 88.3 119.5)">GND</text>
<text x="93.4" y="117.9" transform="rotate(-90 93.4 117.9)">ANT</text>
<text x="98.5" y="119.5" transform="rotate(-90 98.5 119.5)">GND</text>
<text x="101.9" y="118.5">ANTENNA_PAD</text>
<text x="127.3" y="118.5">100nF</text>
<text x="145.1" y="118.5">100nF</text>
<text x="160.3" y="118.5">10uF</text>
<text x="87.1" y="124.3" transform="rotate(-90 87.1 124.3)">2</text>
<text x="97.3" y="124.3" transform="rotate(-90 97.3 124.3)">3</text>
<text x="263.5" y="141.6">RP_TX</text>
<text x="279.7" y="140.4">1</text>
<text x="279.7" y="142.9">2</text>
<text x="284.5" y="141.6">1</text>
<text x="291.1" y="141.6">6</text>
<text x="295.9" y="140.4">6</text>
<text x="295.9" y="142.9">5</text>
<text x="307.3" y="141.6">RP_RX</text>
<text x="262" y="144.1">GPS_RX</text>
<text x="262.3" y="146.6">USB_TX</text>
<text x="279.7" y="145.4">3</text>
<text x="284.5" y="144.1">2</text>
<text x="284.5" y="146.6">3</text>
<text x="291.1" y="144.1">5</text>
<text x="291.1" y="146.6">4</text>
<text x="295.9" y="145.4">4</text>
<text x="307.3" y="144.1">GPS_TX</text>
<text x="307.3" y="146.6">USB_RX</text>
<text x="125.6" y="155.2">LM1117-3V3</text>
<text x="283" y="150.6">2P2T_SWıTCH</text>
<text x="229.1" y="161.3" transform="rotate(-90 229.1 161.3)">7</text>
<text x="234.2" y="161.3" transform="rotate(-90 234.2 161.3)">11</text>
<text x="56.2" y="163.2">1</text>
<text x="56.2" y="165.8">3</text>
<text x="69.9" y="163.2">2</text>
<text x="69.9" y="165.8">4</text>
<text x="83.9" y="164.4">5V</text>
<text x="83.9" y="167">5V</text>
<text x="128.9" y="165.1" transform="rotate(-90 128.9 165.1)">GND</text>
<text x="134" y="165.1" transform="rotate(-90 134 165.1)">OUT</text>
<text x="139.1" y="165.1" transform="rotate(-90 139.1 165.1)">IN</text>
<text x="227.9" y="167" transform="rotate(-90 227.9 167)">x3</text>
<text x="233" y="167" transform="rotate(-90 233 167)">x4</text>
<text x="292.8" y="167">USB_TX</text>
<text x="312.7" y="165.8">1</text>
<text x="317.5" y="167">TXD</text>
<text x="329.4" y="167">CBUS3</text>
<text x="339.1" y="165.8">16</text>
<text x="35.8" y="172">DS18B20</text>
<text x="56.2" y="168.3">5</text>
<text x="56.2" y="170.8">7</text>
<text x="56.2" y="173.4">9</text>
<text x="69.9" y="168.3">6</text>
<text x="69.9" y="170.8">8</text>
<text x="69.9" y="173.4">10</text>
<text x="83.9" y="169.5">GND</text>
<text x="83.9" y="172">RP_TX</text>
<text x="127.7" y="169.9" transform="rotate(-90 127.7 169.9)">1</text>
<text x="132.8" y="169.9" transform="rotate(-90 132.8 169.9)">2</text>
<text x="137.9" y="169.9" transform="rotate(-90 137.9 169.9)">3</text>
<text x="231.4" y="172">VBUS</text>
<text x="240" y="173.2">1</text>
<text x="279.4" y="172">5V</text>
<text x="312.7" y="168.3">2</text>
<text x="312.7" y="170.8">3</text>
<text x="312.7" y="173.4">4</text>
<text x="317.5" y="169.5">RTS</text>
<text x="317.5" y="172">VCCIO</text>
<text x="329.4" y="172">CBUS1</text>
<text x="329.4" y="169.5">CBUS0</text>
<text x="339.1" y="173.4">13</text>
<text x="339.1" y="170.8">14</text>
<text x="339.1" y="168.3">15</text>
<text x="39.4" y="174.6">GND</text>
<text x="55.2" y="175.9">11</text>
<text x="55.2" y="178.5">13</text>
<text x="69.9" y="175.9">12</text>
<text x="69.9" y="178.5">14</text>
<text x="83.9" y="179.7">GND</text>
<text x="83.9" y="174.6">RP_RX</text>
<text x="195.6" y="174.6">5V</text>
<text x="229.8" y="177.1">USBDM</text>
<text x="240" y="178.3">2</text>
<text x="252.5" y="174.7">1A</text>
<text x="254" y="177.1">USBDM</text>
<text x="292.6" y="174.6">USB_RX</text>
<text x="295.8" y="177.1">GND</text>
<text x="312.7" y="175.9">5</text>
<text x="312.7" y="178.5">6</text>
<text x="317.5" y="174.6">RXD</text>
<text x="317.5" y="177.1">GND</text>
<text x="317.5" y="179.7">CTS</text>
<text x="329.4" y="179.7">RESET</text>
<text x="331.4" y="174.6">GND</text>
<text x="331.6" y="177.1">VCC</text>
<text x="339.1" y="178.5">11</text>
<text x="339.1" y="175.9">12</text>
<text x="350.5" y="174.6">GND</text>
<text x="55.2" y="181">15</text>
<text x="55.2" y="183.5">17</text>
<text x="69.9" y="181">16</text>
<text x="69.9" y="183.5">18</text>
<text x="155.2" y="184.5">10uF</text>
<text x="180.6" y="184.5">100nF</text>
<text x="230.1" y="182.2">USBDP</text>
<text x="240" y="183.4">3</text>
<text x="254" y="182.2">USBDP</text>
<text x="274.5" y="184.5">10uF</text>
<text x="293.6" y="184.7">USBDP</text>
<text x="312.7" y="181">7</text>
<text x="312.7" y="183.5">8</text>
<text x="317.5" y="182.2">CBUS2</text>
<text x="317.5" y="184.7">USBDP</text>
<text x="328.4" y="182.2">3V3OUT</text>
<text x="328.9" y="184.7">USBDM</text>
<text x="339.1" y="183.5">9</text>
<text x="339.1" y="181">10</text>
<text x="350.5" y="184.7">USBDM</text>
<text x="55.2" y="186.1">19</text>
<text x="55.2" y="188.6">21</text>
<text x="55.2" y="191.2">23</text>
<text x="69.9" y="186.1">20</text>
<text x="69.9" y="188.6">22</text>
<text x="69.9" y="191.2">24</text>
<text x="83.9" y="187.3">GND</text>
<text x="230.8" y="187.3">USBID</text>
<text x="240" y="188.5">4</text>
<text x="316" y="191.2">FT230XS-R</text>
<text x="38.9" y="192.4">LED1</text>
<text x="39.4" y="194.9">GND</text>
<text x="55.2" y="193.7">25</text>
<text x="55.2" y="196.2">27</text>
<text x="69.9" y="193.7">26</text>
<text x="69.9" y="196.2">28</text>
<text x="232.3" y="192.4">GND</text>
<text x="240" y="193.6">5</text>
<text x="55.2" y="198.8">29</text>
<text x="55.2" y="201.3">31</text>
<text x="55.2" y="203.9">33</text>
<text x="69.9" y="198.8">30</text>
<text x="69.9" y="201.3">32</text>
<text x="69.9" y="203.9">34</text>
<text x="83.9" y="200">GND</text>
<text x="226.7" y="202.9" transform="rotate(-90 226.7 202.9)">9</text>
<text x="227.9" y="198.1" transform="rotate(-90 227.9 198.1)">x1</text>
<text x="231.8" y="203.9" transform="rotate(-90 231.8 203.9)">10</text>
<text x="233" y="198.1" transform="rotate(-90 233 198.1)">x2</text>
<text x="237.7" y="203.9">MICRO_USB_MOLEX</text>
<text x="55.2" y="206.4">35</text>
<text x="55.2" y="208.9">37</text>
<text x="69.9" y="206.4">36</text>
<text x="69.9" y="208.9">38</text>
<text x="83.9" y="205.1">GND</text>
<text x="37.4" y="210.1">RESET</text>
<text x="39.4" y="212.7">GND</text>
<text x="55.2" y="211.5">39</text>
<text x="69.9" y="211.5">40</text>
<text x="155.2" y="214.9">10uF</text>
<text x="180.6" y="214.9">100nF</text>
<text x="307.5" y="214.9">100nF</text>
<text x="340.5" y="214.9">100nF</text>
<text x="59.6" y="216.6">RPI</text>
<text x="81.4" y="222.8">GND</text>
</g>
<text font-size="1.8" fill="#0f0" x="342.5" y="89.6">27.0</text>
</svg>
